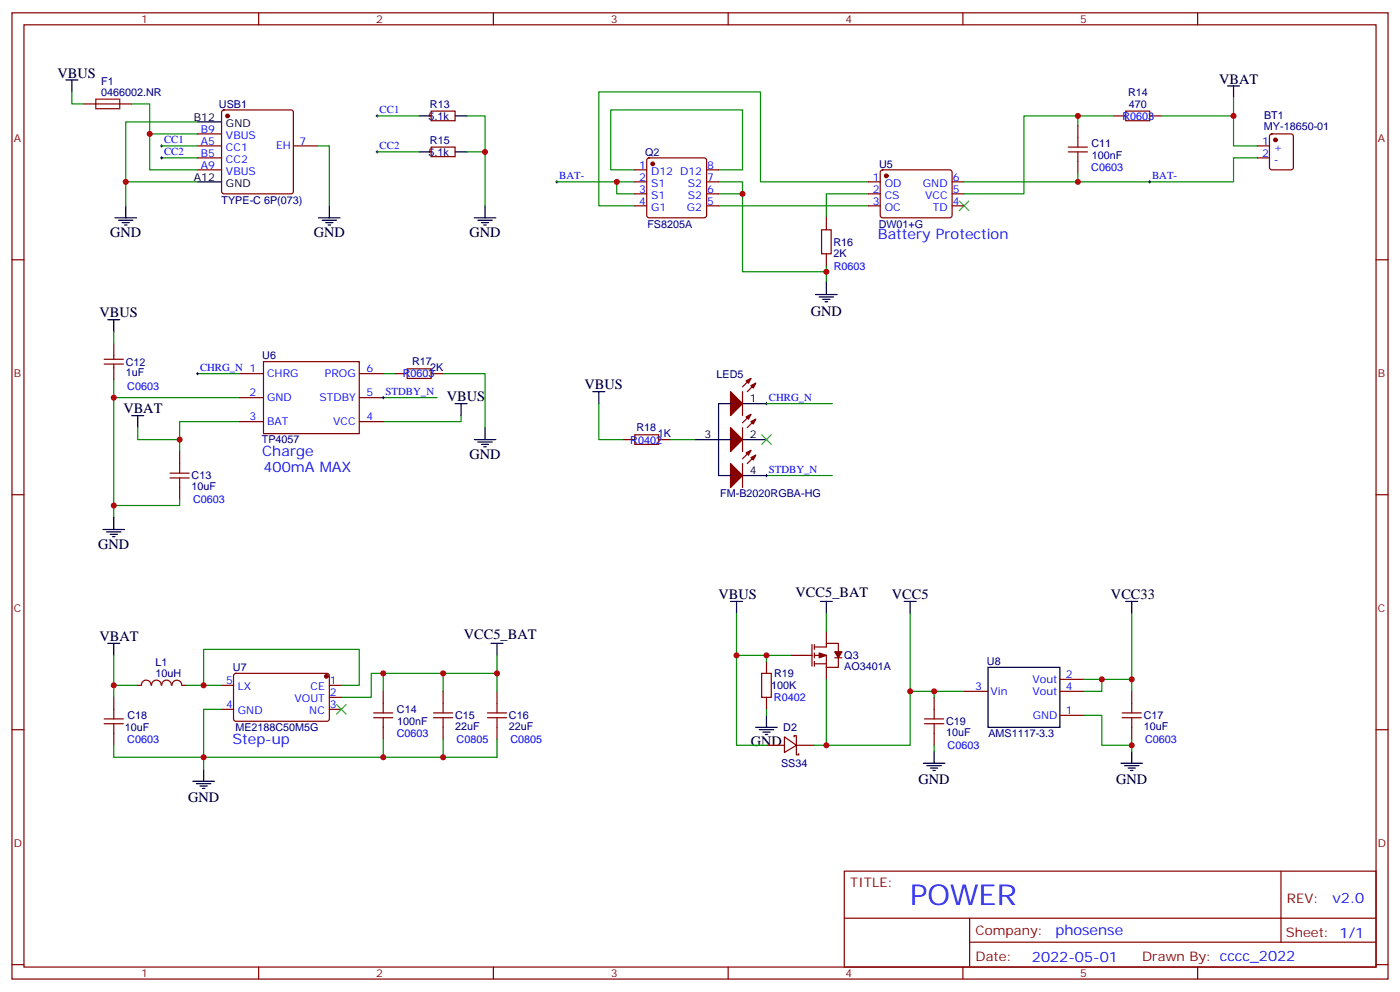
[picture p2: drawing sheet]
<svg xmlns="http://www.w3.org/2000/svg" width="412mm" height="292mm" viewBox="0 0 412 292" stroke-linecap="round" stroke-linejoin="round" font-family="sans-serif">
<g fill="none" stroke="#870000" stroke-width=".35">
<path d="M3.5 3.8h405.4v284.3h-405.4zM7.1 7.3h398.2v277.3h-398.2zM76.2 3.8v3.5M145.3 3.8v3.5M214.5 3.8v3.5M283.6 3.8v3.5M352.8 3.8v3.5M24.7 30.6h14.1M58.2 39.4h7.1M65.5 32.6l.5-.3h19.7l.5 .3 .2 .5v23.2l-.2 .5-.5 .2h-19.7l-.5-.2-.2-.5v-23.2zM127 32.7h7.1v2.8h-7.1zM317.5 36.9v6.4"/>
<path d="M328.1 34.1h3.5M331.6 32.7h7.1v2.8h-7.1zM338.7 34.1h3.5M374.2 39.6l.4-.2h5.7l.6 .4 .1 9.5-.5 .6-5.9 .1-.6-.5-.1-9.4zM58.2 50h7.1M58.2 42.9h7.1M58.2 46.5h7.1M86.4 42.9h7.1M127 43.3h7.1v2.8h-7.1zM187 50h3.5M187 53.5h3.5M187 57h3.5"/>
<path d="M190.7 46.7l.5-.2h16.2l.5 .2 .2 .5v16.2l-.2 .5-.5 .2h-16.2l-.5-.2-.2-.5v-16.2zM208.1 50h3.6M208.1 53.5h3.6M208.1 57h3.6M255.8 53.5h3.5M255.8 57h3.5M259.5 50.2l.5-.2h20l.5 .7-.1 13-.6 .4-20.1-.1-.4-.6v-12.7zM280.5 53.5h3.5M280.5 57h3.5M314.7 44.7h5.6M314.7 43.3h5.6M317.5 44.7v6.3"/>
<path d="M370.4 42.9h3.5M370.4 46.5h3.5M3.5 76.4h3.6M187 60.6h3.5M208.1 60.6h3.6M242 67.6h2.8v7.1h-2.8zM243.4 64.1v3.5M243.4 74.7v3.5M255.8 60.6h3.5M280.5 60.6h3.5M405.3 76.4h3.6M30.7 107.1h5.6"/>
<path d="M30.7 105.7h5.6M33.5 101.1v4.6M33.5 107.1v4.6M70.6 110h7M70.6 117h7M77.6 106.4h28.2v21.2h-28.2zM105.8 110h7.1M105.8 117h7.1M116.4 110h3.5M119.9 108.5h7.1v2.9h-7.1zM127 110h3.5M218.7 115.3v7"/>
<path d="M221.2 111.4l-2.5 2.4M222.6 112.8l-2.5 2.5M50.1 139.2h5.6M52.9 132.9v6.3M70.6 124.1h7M105.8 124.1h7.1M183.4 129.4h3.6M187 128h7v2.8h-7zM194 129.4h3.6M218.7 125.8v7.1M218.7 136.4v7.1M221.2 122l-2.5 2.4"/>
<path d="M221.2 132.5l-2.5 2.5M222.6 123.4l-2.5 2.4M222.6 133.9l-2.5 2.5M3.5 145.6h3.6M50.1 140.7h5.6M52.9 140.7v6.3M405.3 145.6h3.6M69 198.4l.5-.2h27.1l.4 .7-.1 12.9-.6 .5-27.1-.1-.4-.6v-12.7zM224.4 198.2h2.8v7h-2.8zM225.8 194.6v3.6M232.8 192.9h6.4M239.2 189.7v6.3"/>
<path d="M239.9 190.4h3.5v-1.1h3.5v2.5M239.9 192.9h3.5v3.5M239.9 195.3h3.5M239.9 189.7v1.4M239.9 192.2v1.4M239.9 194.6v1.4M243.4 185.8v3.5M243.4 196.4v3.5M245.9 193.6h2.1M246.9 193.6v2.8h-3.5M312.2 199.9h7.1M3.5 214.7h3.6"/>
<path d="M30.7 213h5.6M30.7 211.6h5.6M33.5 205.2v6.4M33.5 213v6.3M40.6 201.7h1M41.7 201.7a1.41 1.41 0 0 1 1.4-1.6 1.41 1.41 0 0 1 1.4 1.6M44.7 201.7a1.41 1.41 0 0 1 1.4-1.6 1.41 1.41 0 0 1 1.4 1.6M47.6 201.7a1.41 1.41 0 0 1 1.5-1.6 1.41 1.41 0 0 1 1.4 1.6M50.7 201.7a1.41 1.41 0 0 1 1.4-1.5 1.41 1.41 0 0 1 1.4 1.5M53.6 201.7h1.1M65.3 201.7h3.5M65.3 208.7h3.5"/>
<path d="M97 201.7h3.5M97 205.2h3.5M97 208.7h3.5M110.1 211.2h5.6M110.1 209.8h5.6M112.9 203.4v6.4M112.9 211.2v6.4M127.7 211.2h5.6M127.7 209.8h5.6M130.5 203.4v6.4M130.5 211.2v6.4M143.6 211.2h5.6"/>
<path d="M143.6 209.8h5.6M146.4 203.4v6.4M146.4 211.2v6.4M225.8 205.2v3.5M225.8 219.3h5.3M231.1 216.9l3.5 2.4-3.5 2.1zM233.9 216.9v-.4h.7v2.8M234.6 219.3v2.8h.7v-.3M234.6 219.3h5.3M272.3 213h5.7M272.3 211.6h5.7M275.2 205.2v6.4"/>
<path d="M275.2 213v6.3M284 203.4h7M312.2 210.5h7.1M312.2 203.4h7.1M330.6 211.2h5.6M330.6 209.8h5.6M333.4 203.4v6.4M333.4 211.2v6.4M405.3 214.7h3.6M248.7 256.4h156.6v28.2h-156.6zM377.3 256.4v20.9M248.7 270.2h156.5"/>
<path d="M285.6 277.3h119.6M285.6 270.2v14.1M3.5 283.9h3.6M76.2 284.6v3.5M145.3 284.6v3.5M214.5 284.6v3.5M283.6 284.6v3.5M352.8 284.6v3.5M405.3 283.9h3.6"/>
</g>
<g fill="none" stroke="#008700" stroke-width=".35">
<path d="M21.2 27.1v3.5h3.5M38.8 30.6h5.3v8.8h14.1M44.1 39.4v10.6h14.1M58.2 35.9h-21.2v17.6M111.1 34.1h12.4M137.6 34.1h5.3v26.5M317.5 34.1v2.8M328.1 34.1h-26.5v22.9h-17.6M342.2 34.1h21.2v8.8h7M363.4 28.8v5.3M47.6 46.5h10.6M47.6 42.9h10.6"/>
<path d="M58.2 53.5h-21.2v7.1M93.5 42.9h3.5v17.7M111.1 44.7h12.4M137.6 44.7h5.3M164 53.5h23M181.7 53.5v3.5h5.3M187 50h-7.1v-17.7h38.8v17.7h-7M211.7 53.5h7v26.5h24.7M211.7 57h7M255.8 53.5h-31.8v-26.4h-47.6v33.5h10.6M255.8 57h-12.4v7.1M317.5 51v2.5"/>
<path d="M370.4 46.5h-7v7h-79.4M211.7 60.6h44.1M243.4 78.2v4.9M33.5 97.6v3.5M33.5 111.7v5.3M58.2 110h12.4M70.6 117h-37.1v35.3M112.9 110h3.5M112.9 117h15.9M130.5 110h12.4v15.8M176.4 118.8v10.6h7M225.8 118.8h19.4"/>
<path d="M40.6 125.8v3.6h12.3M70.6 124.1h-17.7v8.8M135.8 122.3v1.8h-22.9M197.6 129.4h7M225.8 139.9h19.4M52.9 147v1.8h-19.4M33.5 192.9v8.8M112.9 198.2v5.2M130.5 198.2v5.2M146.4 192.9v5.3M217 180.5v38.8h8.8M217 192.9h15.8"/>
<path d="M225.8 192.9v1.7M243.4 180.5v5.3M243.4 199.9v19.4M268.1 180.5v38.8h-28.2M319.3 199.9h14.1M324.6 199.9v3.5h-5.3M333.4 180.5v22.9M40.6 201.7h-7.1v3.5M54.7 201.7h10.6M60 201.7v-10.6h45.8v10.6h-5.3M65.3 208.7h-5.3v17.7M112.9 217.6v5.2"/>
<path d="M130.5 217.6v5.2M146.4 217.6v5.2h-112.9v-3.5M146.4 203.4v-5.2h-37v7h-8.9M225.8 208.7v1.8M268.1 203.4h15.9M275.2 203.4v1.8M275.2 219.3v1.8M319.3 210.5h5.3v8.8h8.8M333.4 217.6v3.5"/>
</g>
<g fill="none" stroke="#000" stroke-width=".35">
<path d="M19.4 23.5h3.5M21.2 23.5v3.6M58.2 35.9h7.1M123.5 34.1h3.5M134.1 34.1h3.5M361.6 25.3h3.5M363.4 25.3v3.5M58.2 53.5h7.1M123.5 44.7h3.5M134.1 44.7h3.5M33.9 64.1h6.3M34.9 64.8h4.3"/>
<path d="M36 65.5h2.1M36.7 66.2h.7M37 60.6v3.5M93.8 64.1h6.4M94.9 64.8h4.2M96 65.5h2.1M96.7 66.2h.7M97 60.6v3.5M139.7 64.1h6.3M140.8 64.8h4.2M141.8 65.5h2.1M142.5 66.2h.7"/>
<path d="M142.9 60.6v3.5M31.7 94.1h3.6M33.5 94.1v3.5M240.2 86.7h6.4M241.3 87.4h4.2M242.4 88.1h2.1M243.1 88.8h.7M243.4 83.1v3.6M134.1 118.8h3.5M135.8 118.8v3.5M174.6 115.3h3.6M176.4 115.3v3.5"/>
<path d="M215.2 118.8h-3.5v21.1h3.5M218.7 118.8h7.1M38.8 122.3h3.5M40.6 122.3v3.5M139.7 129.4h6.3M140.8 130.1h4.2M141.8 130.8h2.1M142.5 131.5h.7M142.9 125.8v3.6M204.6 129.4h10.6M218.7 129.4h7.1M218.7 139.9h7.1"/>
<path d="M30.3 155.8h6.4M31.4 156.5h4.2M32.5 157.2h2.1M33.2 157.9h.7M33.5 152.3v3.5M215.2 177h3.5M217 177v3.5M241.7 177h3.5M243.4 177v3.5M266.3 177h3.6M268.1 177v3.5M331.6 177h3.5"/>
<path d="M333.4 177v3.5M31.7 189.3h3.6M33.5 189.3v3.6M144.6 189.3h3.6M146.4 189.3v3.6M291 196.4h21.2v17.6h-21.2zM222.6 214h6.4M223.7 214.7h4.2M224.7 215.4h2.1M225.4 216.1h.7M225.8 210.5v3.5M56.8 229.9h6.3"/>
<path d="M57.9 230.6h4.2M58.9 231.3h2.1M59.6 232h.7M60 226.4v3.5M272 224.6h6.3M273 225.3h4.3M274.1 226h2.1M274.8 226.7h.7M275.2 221.1v3.5M330.2 224.6h6.3M331.3 225.3h4.2M332.3 226h2.1"/>
<path d="M333 226.7h.7M333.4 221.1v3.5"/>
</g>
<g fill="none" stroke="#000" stroke-width=".29">
<path d="M110.8 34.1h.7M111.1 33.8v.7M47.3 46.5h.7M47.3 42.9h.7M47.6 42.6v.7M47.6 46.1v.7M110.8 44.7h.7M111.1 44.3v.7M163.7 53.5h.7M164 53.2v.7M338.3 53.5h.7M338.7 53.2v.7"/>
<path d="M57.9 110h.7M58.2 109.6v.7M112.5 117h.7M112.9 116.7v.7M225.4 118.8h.7M225.8 118.4v.7M225.4 139.9h.7M225.8 139.6v.7"/>
</g>
<path d="M282.6 59.2l2.8 2.8M285.4 59.2l-2.8 2.8M224.4 128l2.8 2.8M227.2 128l-2.8 2.8M99.1 207.3l2.9 2.8M102 207.3l-2.9 2.8" fill="none" stroke="#3c3" stroke-width=".35"/>
<g fill="#870000" stroke="#870000" stroke-width=".35">
<path d="M241.3 192.2l2.1 .7-2.1 .7z"/>
<path d="M245.9 191.8h2.1l-1.1 1.8z"/>
<path d="M215.2 115.3l3.5 3.5-3.5 3.5z"/>
<path d="M221.2 113.5l1.4-.7-.7 1.4z"/>
<path d="M219.8 112.1l1.4-.7-.7 1.4z"/>
<path d="M215.2 125.8l3.5 3.6-3.5 3.5z"/>
<path d="M221.2 124.1l1.4-.7-.7 1.4z"/>
<path d="M219.8 122.7l1.4-.7-.7 1.4z"/>
<path d="M215.2 136.4l3.5 3.5-3.5 3.6z"/>
<path d="M221.2 134.7l1.4-.8-.7 1.5z"/>
<path d="M219.8 133.2l1.4-.7-.7 1.4z"/>
<circle cx="192.3" cy="48.2" r=".53"/>
<circle cx="261.1" cy="51.8" r=".53"/>
<circle cx="96.1" cy="199" r=".53"/>
<circle cx="375.7" cy="41.2" r=".53"/>
<circle cx="67" cy="34.1" r=".53"/>
</g>
<path d="M28.2 29.2h7.1v2.8h-7.1z" fill="none" stroke="#a10000" stroke-width=".35"/>
<g fill="#c00">
<circle cx="33.5" cy="117" r=".88"/>
<circle cx="33.5" cy="148.8" r=".88"/>
<circle cx="243.4" cy="80" r=".88"/>
<circle cx="181.7" cy="53.5" r=".88"/>
<circle cx="218.7" cy="57" r=".88"/>
<circle cx="60" cy="222.8" r=".88"/>
<circle cx="217" cy="192.9" r=".88"/>
<circle cx="225.8" cy="192.9" r=".88"/>
<circle cx="243.4" cy="219.3" r=".88"/>
<circle cx="33.5" cy="201.7" r=".88"/>
<circle cx="60" cy="201.7" r=".88"/>
<circle cx="317.5" cy="53.5" r=".88"/>
<circle cx="112.9" cy="222.8" r=".88"/>
<circle cx="130.5" cy="222.8" r=".88"/>
<circle cx="112.9" cy="198.2" r=".88"/>
<circle cx="130.5" cy="198.2" r=".88"/>
<circle cx="146.4" cy="198.2" r=".88"/>
<circle cx="142.9" cy="44.7" r=".88"/>
<circle cx="268.1" cy="203.4" r=".88"/>
<circle cx="275.2" cy="203.4" r=".88"/>
<circle cx="52.9" cy="129.4" r=".88"/>
<circle cx="363.4" cy="34.1" r=".88"/>
<circle cx="333.4" cy="199.9" r=".88"/>
<circle cx="324.6" cy="199.9" r=".88"/>
<circle cx="333.4" cy="219.3" r=".88"/>
<circle cx="44.1" cy="39.4" r=".88"/>
<circle cx="37" cy="53.5" r=".88"/>
<circle cx="317.5" cy="34.1" r=".88"/>
</g>
<text font-size="8.5" fill="#00f" x="268.1" y="266.2">POWER</text>
<g font-size="4.2">
<text x="16.9" y="22.8">VBUS</text>
<text x="359.1" y="24.6">VBAT</text>
<text x="32.5" y="69.7">GND</text>
<text x="92.4" y="69.7">GND</text>
<text x="138.3" y="69.7">GND</text>
<text x="29.3" y="93.4">VBUS</text>
<text x="238.8" y="92.9">GND</text>
<text x="131.6" y="118.1">VBUS</text>
<text x="172.2" y="114.5">VBUS</text>
<text x="36.3" y="121.6">VBAT</text>
<text x="138.3" y="135">GND</text>
<text x="28.9" y="161.5">GND</text>
<text x="211.7" y="176.3">VBUS</text>
<text x="234.4" y="175.6">VCC5_BAT</text>
<text x="262.7" y="176.3">VCC5</text>
<text x="327.3" y="176.3">VCC33</text>
<text x="29.3" y="188.6">VBAT</text>
<text x="136.6" y="187.9">VCC5_BAT</text>
<text x="221.2" y="219.7">GND</text>
<text x="270.6" y="230.8">GND</text>
<text x="328.8" y="230.8">GND</text>
<text x="55.4" y="236.1">GND</text>
</g>
<g font-size="4.2" fill="#00f">
<text x="258.6" y="70.4">Battery Protection</text>
<text x="77.3" y="134.3">Charge</text>
<text x="77.6" y="138.9">400mA MAX</text>
<text x="68.4" y="219">Step-up</text>
<text x="392.5" y="265.6">v2.0</text>
<text x="310.9" y="275.2">phosense</text>
<text x="304" y="283">2022-05-01</text>
</g>
<g font-size="3.9" fill="#800">
<text x="250.5" y="260.9">TITLE:</text>
<text x="379.1" y="265.6">REV:</text>
<text x="287.4" y="275.1">Company:</text>
<text x="378.7" y="275.8">Sheet: 1/1</text>
<text x="287.4" y="282.8">Date:</text>
<text x="336.4" y="282.9">Drawn By: cccc_2022</text>
</g>
<g font-size="3.2" fill="#800">
<text x="41.6" y="6.8">1</text>
<text x="110.8" y="6.8">2</text>
<text x="179.9" y="6.8">3</text>
<text x="249.1" y="6.8">4</text>
<text x="318.2" y="6.8">5</text>
<text x="4.1" y="41.9">A</text>
<text x="405.9" y="41.9">A</text>
<text x="4.1" y="111">B</text>
<text x="405.9" y="111">B</text>
<text x="4.1" y="180.2">C</text>
<text x="405.9" y="180.2">C</text>
<text x="4.1" y="249.3">D</text>
<text x="405.9" y="249.3">D</text>
<text x="41.6" y="287.6">1</text>
<text x="110.8" y="287.6">2</text>
<text x="179.9" y="287.6">3</text>
<text x="249.1" y="287.6">4</text>
<text x="318.2" y="287.6">5</text>
</g>
<g font-size="3.2" fill="#000080">
<text x="29.8" y="28.1">0466002.NR</text>
<text x="29.8" y="24.9">F1</text>
<text x="332.3" y="28.2">R14</text>
<text x="64.5" y="31.7">USB1</text>
<text x="126.2" y="35.3">5.1k</text>
<text x="126.7" y="31.7">R13</text>
<text x="332.5" y="31.7">470</text>
<text x="372.3" y="35.1">BT1</text>
<text x="372.3" y="38.2">MY-18650-01</text>
<text x="126.2" y="45.8">5.1k</text>
<text x="126.7" y="42.3">R15</text>
<text x="190.1" y="45.8">Q2</text>
<text x="321.5" y="43.4">C11</text>
<text x="321.7" y="46.9">100nF</text>
<text x="258.9" y="49.4">U5</text>
<text x="65.3" y="59.9">TYPE-C 6P(073)</text>
<text x="190.7" y="67">FS8205A</text>
<text x="258.8" y="67">DW01+G</text>
<text x="245.5" y="75.5">2K</text>
<text x="245.5" y="72.3">R16</text>
<text x="37" y="107.6">C12</text>
<text x="77.3" y="105.8">U6</text>
<text x="121.4" y="107.5">R17</text>
<text x="37" y="110.7">1uF</text>
<text x="126.7" y="109.3">2K</text>
<text x="211.1" y="111.1">LED5</text>
<text x="77.1" y="130.5">TP4057</text>
<text x="187.5" y="127">R18</text>
<text x="193.8" y="128.7">1K</text>
<text x="56.4" y="141.1">C13</text>
<text x="56.4" y="144.3">10uF</text>
<text x="212.2" y="146.4">FM-B2020RGBA-HG</text>
<text x="45.8" y="195.9">L1</text>
<text x="68.6" y="197.5">U7</text>
<text x="248.7" y="197.2">AO3401A</text>
<text x="248.7" y="194">Q3</text>
<text x="290.7" y="195.8">U8</text>
<text x="45.8" y="199.1">10uH</text>
<text x="227.2" y="202.9">100K</text>
<text x="228" y="199.3">R19</text>
<text x="116.9" y="209.9">C14</text>
<text x="36.8" y="215.2">10uF</text>
<text x="37.5" y="211.7">C18</text>
<text x="69.3" y="215.2">ME2188C50M5G</text>
<text x="117" y="213.4">100nF</text>
<text x="134.1" y="214.9">22uF</text>
<text x="134.1" y="211.6">C15</text>
<text x="149.9" y="214.9">22uF</text>
<text x="149.9" y="211.6">C16</text>
<text x="230.7" y="215.2">D2</text>
<text x="278.7" y="213.4">C19</text>
<text x="336.9" y="214.9">10uF</text>
<text x="336.9" y="211.6">C17</text>
<text x="278.7" y="216.6">10uF</text>
<text x="291.1" y="216.9">AMS1117-3.3</text>
<text x="230.1" y="225.8">SS34</text>
</g>
<g font-size="3.2">
<text x="57.1" y="35.5">B12</text>
<text x="66.6" y="37.3">GND</text>
<text x="57.1" y="53.2">A12</text>
<text x="66.6" y="54.9">GND</text>
<text x="220.8" y="118.4">1</text>
<text x="207.5" y="129">3</text>
<text x="220.8" y="129">2</text>
<text x="220.8" y="139.6">4</text>
</g>
<g font-size="3.2" fill="#00f">
<text x="111.8" y="33.2">CC1</text>
<text x="330.6" y="35.3">R0603</text>
<text x="59.1" y="39.1">B9</text>
<text x="66.6" y="40.8">VBUS</text>
<text x="48.3" y="45.6">CC2</text>
<text x="48.3" y="42.1">CC1</text>
<text x="59.1" y="46.1">B5</text>
<text x="59.1" y="42.6">A5</text>
<text x="66.6" y="44.3">CC1</text>
<text x="66.6" y="47.9">CC2</text>
<text x="81.3" y="44">EH</text>
<text x="88.2" y="42.6">7</text>
<text x="111.8" y="43.8">CC2</text>
<text x="371.8" y="42.6">1</text>
<text x="371.8" y="46.1">2</text>
<text x="375.2" y="44.3">+</text>
<text x="375.2" y="47.9">-</text>
<text x="59.1" y="49.6">A9</text>
<text x="66.6" y="51.4">VBUS</text>
<text x="164.7" y="52.6">BAT-</text>
<text x="188.3" y="49.6">1</text>
<text x="188.3" y="53.2">2</text>
<text x="191.8" y="51.4">D12 D12</text>
<text x="208.3" y="53.2">7</text>
<text x="208.3" y="49.6">8</text>
<text x="257.1" y="53.2">1</text>
<text x="280.6" y="53.2">6</text>
<text x="321.5" y="50.5">C0603</text>
<text x="339.4" y="52.6">BAT-</text>
<text x="188.3" y="56.7">3</text>
<text x="191.8" y="54.9">S1</text>
<text x="191.8" y="58.5">S1</text>
<text x="202.6" y="58.5">S2</text>
<text x="202.6" y="54.9">S2</text>
<text x="208.3" y="56.7">6</text>
<text x="257.1" y="56.7">2</text>
<text x="260.6" y="54.9">OD</text>
<text x="260.6" y="58.5">CS</text>
<text x="271.9" y="54.9">GND</text>
<text x="272.6" y="58.5">VCC</text>
<text x="280.6" y="56.7">5</text>
<text x="188.3" y="60.2">4</text>
<text x="191.8" y="62">G1</text>
<text x="202.4" y="62">G2</text>
<text x="208.3" y="60.2">5</text>
<text x="257.1" y="60.2">3</text>
<text x="260.6" y="62">OC</text>
<text x="274.8" y="62">TD</text>
<text x="280.6" y="60.2">4</text>
<text x="245.6" y="79.3">R0603</text>
<text x="58.9" y="109.1">CHRG_N 1</text>
<text x="78.7" y="111">CHRG</text>
<text x="95.7" y="111">PROG</text>
<text x="107.9" y="109.6">6</text>
<text x="118.6" y="111.1">R0603</text>
<text x="37.5" y="114.7">C0603</text>
<text x="73.5" y="116.7">2</text>
<text x="78.7" y="118.1">GND</text>
<text x="94.1" y="118.1">STDBY</text>
<text x="107.9" y="116.7">5</text>
<text x="113.6" y="116.1">STDBY_N</text>
<text x="226.5" y="117.9">CHRG_N</text>
<text x="73.5" y="123.7">3</text>
<text x="78.7" y="125.1">BAT</text>
<text x="98.2" y="125.1">VCC</text>
<text x="107.9" y="123.7">4</text>
<text x="185.7" y="130.5">R0402</text>
<text x="226.5" y="139.1">STDBY_N</text>
<text x="56.9" y="148.1">C0603</text>
<text x="66.6" y="201.3">5</text>
<text x="70.1" y="203.1">LX</text>
<text x="91.5" y="203.1">CE</text>
<text x="97.2" y="201.3">1</text>
<text x="287.3" y="203.1">3</text>
<text x="304.2" y="201">Vout</text>
<text x="314" y="199.6">2</text>
<text x="314" y="203.1">4</text>
<text x="66.6" y="208.4">4</text>
<text x="86.8" y="206.6">VOUT</text>
<text x="97.2" y="204.9">2</text>
<text x="97.2" y="208.4">3</text>
<text x="228" y="206.4">R0402</text>
<text x="291.7" y="204.5">Vin</text>
<text x="304.2" y="204.5">Vout</text>
<text x="70.1" y="210.1">GND</text>
<text x="91.1" y="210.1">NC</text>
<text x="304.2" y="211.6">GND</text>
<text x="314" y="210.1">1</text>
<text x="37.5" y="218.7">C0603</text>
<text x="116.9" y="217">C0603</text>
<text x="134.5" y="218.7">C0805</text>
<text x="150.4" y="218.7">C0805</text>
<text x="279.1" y="220.5">C0603</text>
<text x="337.3" y="218.7">C0603</text>
</g>
</svg>
